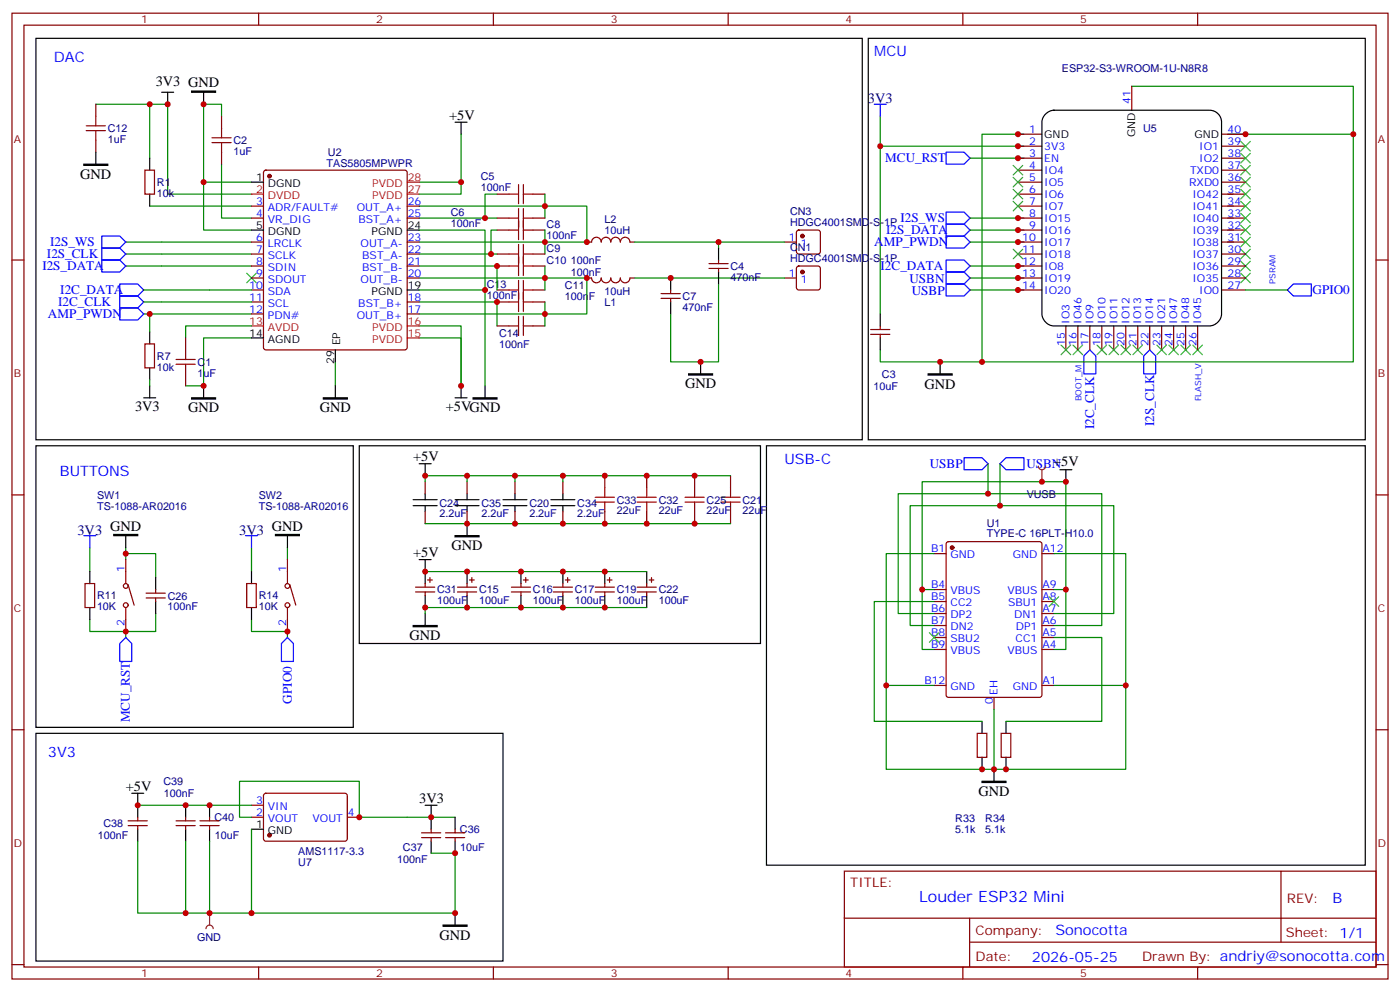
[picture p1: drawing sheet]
<svg xmlns="http://www.w3.org/2000/svg" width="412mm" height="292mm" viewBox="0 0 412 292" stroke-linecap="round" stroke-linejoin="round" font-family="sans-serif">
<g fill="none" stroke="#870000" stroke-width=".35">
<path d="M3.5 3.9h405.4v284.3h-405.4zM7.1 7.4h398.2v277.3h-398.2zM76.2 3.9v3.5M145.3 3.9v3.5M214.5 3.9v3.5M283.6 3.9v3.5M352.8 3.9v3.5M28.2 30.7v3.5M65.3 34.2v3.5M299.9 39.5h7M333.4 25.4v7.1M359.8 39.5h7.1"/>
<path d="M28.2 41.3v3.5M42.7 50.1h2.8v7.1h-2.8zM65.3 44.8v3.5M77.8 50.3l.5-.2h40.9l.5 .2 .2 .5v51.5l-.2 .5-.5 .2h-40.9l-.5-.2-.2-.5v-51.5zM146.4 57.2h3.5M157 57.2h3.5M299.9 57.2h7M299.9 53.6h7M299.9 50.1h7M299.9 46.6h7M299.9 43h7M359.8 57.2h7.1"/>
<path d="M359.8 53.6h7.1M359.8 50.1h7.1M359.8 46.6h7.1M359.8 43h7.1M3.5 76.6h3.6M74.1 60.7h3.5M74.1 64.2h3.5M74.1 71.3h3.5M74.1 74.8h3.5M74.1 78.3h3.5M119.9 60.7h3.6M119.9 64.2h3.6"/>
<path d="M119.9 71.3h3.6M119.9 74.8h3.6M119.9 78.3h3.6M146.4 64.2h3.5M146.4 74.8h3.5M146.4 78.3h3.5M146.4 67.7h3.5M157 64.2h3.5M157 74.8h3.5M157 78.3h3.5M157 67.7h3.5M299.9 60.7h7"/>
<path d="M299.9 64.2h7M299.9 71.3h7M299.9 74.8h7M299.9 78.3h7M299.9 67.7h7M359.8 60.7h7.1M359.8 64.2h7.1M359.8 71.3h7.1M359.8 74.8h7.1M359.8 78.3h7.1M359.8 67.7h7.1M405.3 76.6h3.6"/>
<path d="M54.7 99.5v3.5M74.1 81.8h3.5M74.1 85.4h3.5M74.1 88.9h3.5M74.1 92.4h3.5M119.9 81.8h3.6M119.9 88.9h3.6M119.9 92.4h3.6M146.4 85.4h3.5M146.4 88.9h3.5M146.4 96h3.5M157 85.4h3.5"/>
<path d="M157 88.9h3.5M157 96h3.5M256.5 98.4h5.6M256.5 97h5.6M259.3 96v1M259.3 98.4v1.1M299.9 81.8h7M299.9 85.4h7M314 96v7M317.5 96v7M321 96v7M324.6 96v7"/>
<path d="M328.1 96v7M331.6 96v7M335.1 96v7M338.7 96v7M342.2 96v7M345.7 96v7M349.2 96v7M352.8 96v7M359.8 81.8h7.1M359.8 85.4h7.1M42.7 101.2h2.8v7.1h-2.8zM54.7 110.1v3.5"/>
<path d="M3.5 145.7h3.6M125.2 141.8v3.5M125.2 150.6v3.6M137.6 141.8v3.5M137.6 150.6v3.6M151.7 141.8v3.5M151.7 150.6v3.6M165.8 141.8v3.5M165.8 150.6v3.6M178.2 140.1v3.5M178.2 150.6v3.6M190.5 140.1v3.5"/>
<path d="M190.5 150.6v3.6M204.6 140.1v3.5M204.6 150.6v3.6M215.2 140.1v3.5M215.2 150.6v3.6M405.3 145.7h3.6M122.4 172.9h5.7M122.4 174.3h5.7M125.2 171.8v1.1M125.2 174.3v1M125.9 170.7h1.5M126.6 170v1.4"/>
<path d="M134.8 172.9h5.6M134.8 174.3h5.6M137.6 171.8v1.1M137.6 174.3v1M138.3 170.7h1.4M139 170v1.4M150.6 172.9h5.7M150.6 174.3h5.7M153.5 171.8v1.1M153.5 174.3v1M154.2 170.7h1.4M154.9 170v1.4"/>
<path d="M163 172.9h5.6M163 174.3h5.6M165.8 171.8v1.1M165.8 174.3v1M166.5 170.7h1.4M167.2 170v1.4M175.3 172.9h5.7M175.3 174.3h5.7M178.2 171.8v1.1M178.2 174.3v1M178.9 170.7h1.4M179.6 170v1.4"/>
<path d="M187.7 172.9h5.6M187.7 174.3h5.6M190.5 171.8v1.1M190.5 174.3v1M191.2 170.7h1.4M191.9 170v1.4M3.5 214.8h3.6M405.3 214.8h3.6M248.7 256.5h156.6v28.2h-156.6zM377.3 256.5v20.9M248.7 270.3h156.5M285.6 277.4h119.6"/>
<path d="M285.6 270.3v14.1M3.5 284h3.6M76.2 284.7v3.5M145.3 284.7v3.5M214.5 284.7v3.5M283.6 284.7v3.5M352.8 284.7v3.5M405.3 284h3.6"/>
</g>
<g fill="none" stroke="#000" stroke-width=".35">
<path d="M10.6 11.3h243.4v118.2h-243.4zM255.8 11.3h146.4v118.2h-146.4zM47.6 27.2h3.6M49.4 27.2v3.5M60 27.2v3.5M134.1 36h3.5M135.8 36v3.5M308.1 33.5a3.6 3.6 0 0 1 2.3-1h45.9a3.5 3.5 0 0 1 3.5 3.5v56.4a3.8 3.8 0 0 1-3.5 3.6h-45.9a3.8 3.8 0 0 1-3.5-3.6v-56.4a3.5 3.5 0 0 1 1.2-2.5zM28.2 44.8v3.5M44.1 46.6v3.5M44.1 57.2v3.5M74.1 53.6h3.5"/>
<path d="M74.1 67.7h3.5M119.9 67.7h3.6M44.1 97.7v3.5M74.1 99.5h3.5M119.9 85.4h3.6M259.3 92.4v3.6M259.3 99.5v3.5M42.3 117.1h3.6M44.1 108.3v3.5M44.1 113.6v3.5M60 113.6v3.5M98.8 103v3.5"/>
<path d="M98.8 113.6v3.5M134.1 117.1h3.5M135.8 113.6v3.5M142.9 113.6v3.5M276.9 106.5v3.6M10.6 131.2h93.5v82.9h-93.5zM105.8 131.2h118.2v58.2h-118.2zM123.5 136.5h3.5M125.2 136.5v3.6M225.8 131.2h176.4v123.5h-176.4zM121.7 148.9h7.1M121.7 147.1h7.1"/>
<path d="M125.2 145.3v1.8M125.2 148.9v1.7M134.1 148.9h7M134.1 147.1h7M137.6 145.3v1.8M137.6 148.9v1.7M137.6 154.2v3.5M148.2 148.9h7M148.2 147.1h7M151.7 145.3v1.8M151.7 148.9v1.7M162.3 148.9h7"/>
<path d="M162.3 147.1h7M165.8 145.3v1.8M165.8 148.9v1.7M123.5 164.7h3.5M125.2 164.7v7.1M125.2 175.3v3.6M137.6 168.3v3.5M137.6 175.3v3.6M153.5 168.3v3.5M153.5 175.3v3.6M165.8 168.3v3.5M165.8 175.3v3.6"/>
<path d="M178.2 168.3v3.5M178.2 175.3v3.6M190.5 168.3v3.5M190.5 175.3v3.6M125.2 180.6v3.5"/>
</g>
<g fill="none" stroke="#008700" stroke-width=".35">
<path d="M28.2 30.7h15.9M65.3 34.2v-3.5h-5.3v22.9h14.1M135.8 39.5v17.7h-12.3M259.3 34.2v58.2M301.6 39.5h-12.3v67h-30v-3.5M333.4 25.4h65.2v81.1h-109.3M361.6 39.5h37M44.1 46.6v-15.9h5.3v26.5h24.7M60 53.6v14.1h14.1M65.3 48.3v15.9h8.8M123.5 53.6h12.3M146.4 57.2h-3.5v7"/>
<path d="M160.5 57.2v3.5h12.4v10.6h-12.4v-3.6M259.3 43h42.3M285.8 46.6h15.8M361.6 57.2h1.8M37 78.3h37.1M37 74.8h37.1M37 71.3h37.1M44.1 60.7h30M123.5 60.7h37v3.5M123.5 71.3h37v3.5M123.5 74.8h22.9M123.5 67.7h19.4v17.7"/>
<path d="M123.5 78.3h22.9v7.1M123.5 64.2h22.9M146.4 67.7h-1.8v7.1M160.5 78.3v3.5h-37M285.8 78.3h15.8M285.8 71.3h15.8M285.8 64.2h15.8M285.8 67.7h15.8M361.6 71.3h1.8M361.6 64.2h1.8M361.6 60.7h1.8M361.6 67.7h1.8"/>
<path d="M42.3 85.4h31.8M42.3 88.9h31.8M42.3 92.4h31.8M44.1 92.4v5.3M74.1 99.5h-14.1v14.1h-5.3M74.1 96h-19.4v3.5M123.5 88.9h22.9v7.1M123.5 96h12.3v17.6v-14.1h-12.3M123.5 85.4h19.4v28.2M160.5 88.9v3.5h-37M160.5 85.4v-3.6h12.4v10.6h-12.4v3.6M285.8 85.4h15.8"/>
<path d="M285.8 81.8h15.8M366.9 85.4h12.3M44.1 111.8v1.8M98.8 106.5v7.1M125.2 154.2h90M137.6 140.1v1.7M151.7 140.1v1.7M165.8 140.1v1.7M215.2 140.1h-90v1.7M125.2 168.3h65.3M190.5 178.9h-65.3v1.7"/>
</g>
<path d="M56.4 26.8h7.1v.4h-7.1zM24.7 48.3h7v.4h-7zM56.4 117.1h7.1v.4h-7.1zM95.2 117.1h7.1v.4h-7.1zM139.3 117.1h7.1v.4h-7.1zM273.4 110.1h7.1v.3h-7.1zM134.1 157.7h7v.3h-7zM121.7 184.1h7.1v.4h-7.1z" fill="#000" stroke="#000" stroke-width=".35"/>
<g fill="none" stroke="#00f" stroke-width=".35">
<path d="M257.5 30.7h3.6M259.3 30.7v3.5M278.7 44.8h5.3l1.8 1.8-1.8 1.7h-5.3zM30 76.6h5.3l1.7 1.7-1.7 1.8h-5.3zM30 73h5.3l1.7 1.8-1.7 1.8h-5.3zM30 69.5h5.3l1.7 1.8-1.7 1.7h-5.3zM278.7 69.5h5.3l1.8 1.8-1.8 1.7h-5.3zM278.7 62.4h5.3l1.8 1.8-1.8 1.8h-5.3zM278.7 76.6h5.3l1.8 1.7-1.8 1.8h-5.3zM278.7 66h5.3l1.8 1.7-1.8 1.8h-5.3zM35.3 90.7h5.3l1.7 1.7-1.7 1.8h-5.3zM35.3 87.1h5.3l1.7 1.8-1.7 1.8h-5.3z"/>
<path d="M35.3 83.6h5.3l1.7 1.8-1.7 1.7h-5.3zM278.7 83.6h5.3l1.8 1.8-1.8 1.7h-5.3zM278.7 80.1h5.3l1.8 1.7-1.8 1.8h-5.3zM381 83.6h5.3v3.5h-5.3l-1.8-1.7zM321 103l1.8 1.8v5.3h-3.5v-5.3zM338.7 103l1.7 1.8v5.3h-3.5v-5.3z"/>
</g>
<g fill="none" stroke="#3c3" stroke-width=".35">
<path d="M298.4 48.7l2.9 2.8M298.4 52.2l2.9 2.8M298.4 55.7l2.9 2.9M298.4 59.3l2.9 2.8M301.3 48.7l-2.9 2.8M301.3 52.2l-2.9 2.8M301.3 55.7l-2.9 2.9M301.3 59.3l-2.9 2.8M365.5 52.2l2.8 2.8M365.5 48.7l2.8 2.8M365.5 45.2l2.8 2.8M365.5 41.6l2.8 2.9"/>
<path d="M365.5 55.7l2.8 2.9M365.5 59.3l2.8 2.8M368.3 52.2l-2.8 2.8M368.3 48.7l-2.8 2.8M368.3 45.2l-2.8 2.8M368.3 41.6l-2.8 2.9M368.3 55.7l-2.8 2.9M368.3 59.3l-2.8 2.8M298.4 73.4l2.9 2.8M301.3 73.4l-2.9 2.8M365.5 76.9l2.8 2.8M365.5 73.4l2.8 2.8"/>
<path d="M365.5 62.8l2.8 2.8M365.5 66.3l2.8 2.8M365.5 69.8l2.8 2.9M368.3 76.9l-2.8 2.8M368.3 73.4l-2.8 2.8M368.3 62.8l-2.8 2.8M368.3 66.3l-2.8 2.8M368.3 69.8l-2.8 2.9M72.7 80.4l2.8 2.9M75.5 80.4l-2.8 2.9M365.5 80.4l2.8 2.9M368.3 80.4l-2.8 2.9"/>
<path d="M312.6 101.6l2.8 2.8M315.4 101.6l-2.8 2.8M316.1 101.6l2.8 2.8M318.9 101.6l-2.8 2.8M323.1 101.6l2.9 2.8M326 101.6l-2.9 2.8M326.7 101.6l2.8 2.8M329.5 101.6l-2.8 2.8M330.2 101.6l2.8 2.8M333 101.6l-2.8 2.8M333.7 101.6l2.8 2.8M336.5 101.6l-2.8 2.8"/>
<path d="M340.8 101.6l2.8 2.8M343.6 101.6l-2.8 2.8M344.3 101.6l2.8 2.8M347.1 101.6l-2.8 2.8M347.8 101.6l2.9 2.8M350.7 101.6l-2.9 2.8M351.4 101.6l2.8 2.8M354.2 101.6l-2.8 2.8"/>
</g>
<circle cx="79.4" cy="51.9" r=".53" fill="#870000" stroke="#870000" stroke-width=".35"/>
<path d="M74.1 57.2h3.5M119.9 57.2h3.6M119.9 53.6h3.6M74.1 96h3.5M119.9 96h3.6M119.9 99.5h3.6" fill="none" stroke="#f00" stroke-width=".35"/>
<g fill="none" stroke="#a10000" stroke-width=".35">
<path d="M25.4 37h5.6M25.4 38.5h5.6M28.2 34.2v2.8M28.2 38.5v2.8M65.3 37.7v2.9M62.4 40.6h5.7M62.4 42h5.7M65.3 42v2.8M149.9 57.2h2.9M152.8 54.3v5.7M154.2 57.2h2.8M154.2 54.3v5.7"/>
<path d="M149.9 64.2h2.9M149.9 74.8h2.9M149.9 67.7h2.9M149.9 78.3h2.9M152.8 61.4v9.2M152.8 72v9.1M154.2 61.4v9.2M154.2 72v9.1M154.2 64.2h2.8M154.2 74.8h2.8M154.2 67.7h2.8M154.2 78.3h2.8"/>
<path d="M149.9 88.9h2.9M149.9 96h2.9M149.9 85.4h2.9M152.8 82.6v9.1M152.8 93.1v5.7M154.2 82.6v9.1M154.2 93.1v5.7M154.2 88.9h2.8M154.2 96h2.8M154.2 85.4h2.8M51.9 105.8h5.6M51.9 107.2h5.6"/>
<path d="M54.7 103v2.8M54.7 107.2v2.9M175.3 147.8h5.7M175.3 146.4h5.7M178.2 143.6v2.8M178.2 147.8v2.8M187.7 147.8h5.6M187.7 146.4h5.6M190.5 143.6v2.8M190.5 147.8v2.8M201.8 147.8h5.6M201.8 146.4h5.6"/>
<path d="M204.6 143.6v2.8M204.6 147.8v2.8M212.4 147.8h5.6M212.4 146.4h5.6M215.2 143.6v2.8M215.2 147.8v2.8"/>
</g>
<path d="M60.7 273.4a1.06 1.06 0 0 1 1-1.1 1.06 1.06 0 0 1 1.1 1.1M61.7 268.8v3.5" fill="none" stroke="#8c2424" stroke-width=".35"/>
<circle cx="61.7" cy="268.8" r=".18" fill="#8c2424"/>
<g fill="none" stroke="#008700" stroke-width=".35">
<path d="M291 136.5v8.8h-26.4v35.3h10.6M294.6 136.5v12.4h-26.5v35.2h7.1M291 145.3h33.6v38.8h-14.2M294.6 148.9h33.5v31.7h-17.7M26.5 161.2v7.1M37 163h8.9v7M37 161.2v3.5M74.1 161.2v7.1M84.7 161.2v3.5M275.2 163h-14.1v38.8M310.4 163h21.2v38.8h-21.2M26.5 182.4v3.5h10.5"/>
<path d="M37 185.9v1.8M45.9 180.6v5.3h-8.9M74.1 182.4v3.5h10.6v1.8M310.4 187.7h14.2v24.7h-28.3M275.2 201.8h-14.1v24.7h70.5v-24.7M292.8 208.8v17.7M40.6 237.1h33.5M40.6 247.6v21.2h93.5v-17.6h-7.1M54.7 247.6v21.2M61.7 247.6v21.2M74.1 244.1v24.7M74.1 240.6h-3.5v-10.6h35.2v10.6h28.3"/>
</g>
<g fill="none" stroke="#000" stroke-width=".35">
<path d="M37 157.7v3.5M84.7 157.7v3.5M26.5 168.3v3.5M26.5 178.9v3.5M45.9 170v3.6M45.9 177.1v3.5M74.1 168.3v3.5M74.1 178.9v3.5M10.6 215.9h137.6v67h-137.6zM289.3 212.4v3.5M296.3 212.4v3.5M38.8 233.5h3.5"/>
<path d="M40.6 233.5v7.1M54.7 237.1v3.5M61.7 237.1v3.5M125.2 237.1h3.6M127 237.1v7M289.3 223v3.5M292.8 226.5v3.5M296.3 223v3.5M40.6 244.1v3.5M54.7 244.1v3.5M61.7 244.1v3.5M74.1 244.1h3.5"/>
<path d="M127 247.6v3.6M134.1 240.6v3.5M134.1 247.6v3.6M134.1 268.8v3.5"/>
</g>
<g fill="none" stroke="#870000" stroke-width=".35">
<path d="M231.1 71.3h3.5M234.8 67.9l.5-.2h5.6l.5 .2 .3 .5v5.7l-.3 .5-.5 .2h-5.6l-.5-.2-.2-.5v-5.7zM234.8 78.5l.5-.2h5.6l.5 .2 .3 .5v5.7l-.3 .5-.5 .2h-5.6l-.5-.3-.2-.4v-5.7zM231.1 81.8h3.5M278.9 159.7l.5-.2h26.8l.7 .4v44.7l-.4 .7h-27.1l-.7-.4v-44.7zM25 171.8h2.9v7.1h-2.9zM37 164.7v7.1M37 178.9v7M37.7 172.2l1.8 6M43 176h5.7M43 174.6h5.7M45.9 173.6v1"/>
<path d="M45.9 176v1.1M72.7 171.8h2.8v7.1h-2.8zM84.7 164.7v7.1M84.7 178.9v7M85.4 172.2l1.7 6M275.2 177.1h3.5M275.2 163h3.5M275.2 173.6h3.5M306.9 177.1h3.5M306.9 163h3.5M306.9 173.6h3.5M275.2 187.7h3.5"/>
<path d="M275.2 180.6h3.5M275.2 184.1h3.5M275.2 191.2h3.5M306.9 187.7h3.5M306.9 180.6h3.5M306.9 184.1h3.5M306.9 191.2h3.5M275.2 201.8h3.5M287.9 215.9h2.8v7.1h-2.8zM292.8 205.3v3.5M294.9 215.9h2.8v7.1h-2.8zM306.9 201.8h3.5"/>
<path d="M74.1 237.1h3.5M77.8 233.7l.5-.2 23.6 .1 .4 .6-.1 13-.6 .4h-23.6l-.4-.7v-12.7zM37.7 243.1h5.7M37.7 241.7h5.7M40.6 240.6v1.1M40.6 243.1v1M51.9 243.1h5.6M51.9 241.7h5.6M54.7 240.6v1.1M54.7 243.1v1M58.9 243.1h5.7M58.9 241.7h5.7"/>
<path d="M61.7 240.6v1.1M61.7 243.1v1M74.1 240.6h3.5M102.3 240.6h3.5M124.2 246.6h5.6M124.2 245.2h5.6M127 244.1v1.1M127 246.6v1M131.2 246.6h5.7M131.2 245.2h5.7M134.1 244.1v1.1M134.1 246.6v1"/>
<circle cx="37" cy="178.2" r=".71"/>
<circle cx="37" cy="172.5" r=".71"/>
<circle cx="84.7" cy="178.2" r=".71"/>
<circle cx="84.7" cy="172.5" r=".71"/>
</g>
<path d="M33.5 157.3h7.1v.4h-7.1zM81.1 157.3h7.1v.4h-7.1zM289.3 230h7v.4h-7zM130.5 272.3h7.1v.4h-7.1z" fill="#000" stroke="#000" stroke-width=".35"/>
<g fill="#870000" stroke="#870000" stroke-width=".35">
<circle cx="79.4" cy="245.9" r=".53"/>
<circle cx="280.5" cy="161.2" r=".53"/>
<circle cx="236.4" cy="69.5" r=".53"/>
<circle cx="236.4" cy="80.1" r=".53"/>
</g>
<path d="M284 134.8h5.3l1.7 1.7-1.7 1.8h-5.3zM294.6 136.5l1.7-1.7h5.3v3.5h-5.3zM24.7 157.7h3.5M26.5 157.7v3.5M72.3 157.7h3.5M74.1 157.7v3.5M37 187.7l1.8 1.7v5.3h-3.5v-5.3zM84.7 187.7l1.7 1.7v5.3h-3.5v-5.3z" fill="none" stroke="#00f" stroke-width=".35"/>
<path d="M305.9 137.2a1.06 1.06 0 0 0 1 1.1 1.06 1.06 0 0 0 1.1-1.1M306.9 138.3v3.5" fill="none" stroke="#8c2424" stroke-width=".35"/>
<circle cx="306.9" cy="141.8" r=".18" fill="#8c2424"/>
<path d="M211.7 73v3.6M197.6 81.8v3.6M197.6 88.9v3.5M211.7 80.1v3.5M206.4 106.5v3.6M312.2 138.3h3.5M314 138.3v3.5" fill="none" stroke="#000" stroke-width=".35"/>
<path d="M187 71.3h44.1M211.7 71.3v1.7M187 81.8h44.1M211.7 83.6v22.9h-14.1v-14.1M271.6 173.6v17.6h3.6M275.2 173.6h-3.6v-31.8h42.4v31.8M275.2 177.1h-17.7v35.3h31.8M310.4 173.6h3.6v17.6h-3.6" fill="none" stroke="#008700" stroke-width=".35"/>
<path d="M309 175.7l2.9 2.8M311.9 175.7l-2.9 2.8M273.8 186.3l2.8 2.8M276.6 186.3l-2.8 2.8" fill="none" stroke="#3c3" stroke-width=".35"/>
<path d="M172.9 71.3h1.4a1.41 1.41 0 0 1 1.4-1.4 1.41 1.41 0 0 1 1.4 1.4 1.41 1.41 0 0 1 1.4-1.5 1.41 1.41 0 0 1 1.4 1.5 1.41 1.41 0 0 1 1.4-1.5 1.41 1.41 0 0 1 1.4 1.5 1.41 1.41 0 0 1 1.4-1.5 1.41 1.41 0 0 1 1.5 1.5h1.4M208.8 79h5.7M208.8 77.6h5.7M211.7 76.6v1M211.7 79v1.1M172.9 81.8l1.4 .1a1.41 1.41 0 0 0 1.4 1.4 1.41 1.41 0 0 0 1.4-1.5 1.41 1.41 0 0 0 1.4 1.5 1.41 1.41 0 0 0 1.4-1.5 1.41 1.41 0 0 0 1.4 1.5 1.41 1.41 0 0 0 1.4-1.5 1.41 1.41 0 0 0 1.4 1.5 1.41 1.41 0 0 0 1.5-1.5h1.4M194.7 87.8h5.7M194.7 86.4h5.7M197.6 85.4v1M197.6 87.8v1.1" fill="none" stroke="#870000" stroke-width=".35"/>
<path d="M202.8 110.1h7.1v.3h-7.1z" fill="#000" stroke="#000" stroke-width=".35"/>
<g fill="#c00">
<circle cx="60" cy="30.7" r=".88"/>
<circle cx="49.4" cy="30.7" r=".88"/>
<circle cx="142.9" cy="85.4" r=".88"/>
<circle cx="60" cy="53.6" r=".88"/>
<circle cx="60" cy="113.6" r=".88"/>
<circle cx="44.1" cy="92.4" r=".88"/>
<circle cx="44.1" cy="30.7" r=".88"/>
<circle cx="142.9" cy="64.2" r=".88"/>
<circle cx="144.6" cy="74.8" r=".88"/>
<circle cx="146.4" cy="88.9" r=".88"/>
<circle cx="146.4" cy="78.3" r=".88"/>
<circle cx="135.8" cy="53.6" r=".88"/>
<circle cx="135.8" cy="113.6" r=".88"/>
<circle cx="259.3" cy="43" r=".88"/>
<circle cx="289.3" cy="106.5" r=".88"/>
<circle cx="398.6" cy="39.5" r=".88"/>
<circle cx="160.5" cy="92.4" r=".88"/>
<circle cx="160.5" cy="60.7" r=".88"/>
<circle cx="160.5" cy="71.3" r=".88"/>
<circle cx="160.5" cy="81.8" r=".88"/>
<circle cx="276.9" cy="106.5" r=".88"/>
<circle cx="299.9" cy="85.4" r=".88"/>
<circle cx="299.9" cy="81.8" r=".88"/>
<circle cx="299.9" cy="78.3" r=".88"/>
<circle cx="299.9" cy="71.3" r=".88"/>
<circle cx="299.9" cy="67.7" r=".88"/>
<circle cx="299.9" cy="64.2" r=".88"/>
<circle cx="299.9" cy="46.6" r=".88"/>
<circle cx="299.9" cy="43" r=".88"/>
<circle cx="299.9" cy="39.5" r=".88"/>
<circle cx="366.9" cy="39.5" r=".88"/>
<circle cx="125.2" cy="168.3" r=".88"/>
<circle cx="137.6" cy="168.3" r=".88"/>
<circle cx="153.5" cy="168.3" r=".88"/>
<circle cx="165.8" cy="168.3" r=".88"/>
<circle cx="178.2" cy="168.3" r=".88"/>
<circle cx="137.6" cy="178.9" r=".88"/>
<circle cx="153.5" cy="178.9" r=".88"/>
<circle cx="165.8" cy="178.9" r=".88"/>
<circle cx="178.2" cy="178.9" r=".88"/>
<circle cx="125.2" cy="178.9" r=".88"/>
<circle cx="204.6" cy="140.1" r=".88"/>
<circle cx="190.5" cy="140.1" r=".88"/>
<circle cx="178.2" cy="140.1" r=".88"/>
<circle cx="204.6" cy="154.2" r=".88"/>
<circle cx="190.5" cy="154.2" r=".88"/>
<circle cx="178.2" cy="154.2" r=".88"/>
<circle cx="165.8" cy="154.2" r=".88"/>
<circle cx="151.7" cy="154.2" r=".88"/>
<circle cx="137.6" cy="154.2" r=".88"/>
<circle cx="125.2" cy="140.1" r=".88"/>
<circle cx="137.6" cy="140.1" r=".88"/>
<circle cx="151.7" cy="140.1" r=".88"/>
<circle cx="165.8" cy="140.1" r=".88"/>
<circle cx="54.7" cy="237.1" r=".88"/>
<circle cx="40.6" cy="237.1" r=".88"/>
<circle cx="127" cy="240.6" r=".88"/>
<circle cx="134.1" cy="251.2" r=".88"/>
<circle cx="61.7" cy="237.1" r=".88"/>
<circle cx="105.8" cy="240.6" r=".88"/>
<circle cx="134.1" cy="268.8" r=".88"/>
<circle cx="54.7" cy="268.8" r=".88"/>
<circle cx="61.7" cy="268.8" r=".88"/>
<circle cx="74.1" cy="268.8" r=".88"/>
<circle cx="37" cy="163" r=".88"/>
<circle cx="37" cy="185.9" r=".88"/>
<circle cx="84.7" cy="185.9" r=".88"/>
<circle cx="291" cy="145.3" r=".88"/>
<circle cx="294.6" cy="148.9" r=".88"/>
<circle cx="289.3" cy="226.5" r=".88"/>
<circle cx="261.1" cy="201.8" r=".88"/>
<circle cx="331.6" cy="201.8" r=".88"/>
<circle cx="296.3" cy="226.5" r=".88"/>
<circle cx="292.8" cy="226.5" r=".88"/>
<circle cx="306.9" cy="141.8" r=".88"/>
<circle cx="271.6" cy="173.6" r=".88"/>
<circle cx="314" cy="141.8" r=".88"/>
<circle cx="314" cy="173.6" r=".88"/>
<circle cx="172.9" cy="81.8" r=".88"/>
<circle cx="172.9" cy="71.3" r=".88"/>
<circle cx="211.7" cy="71.3" r=".88"/>
<circle cx="206.4" cy="106.5" r=".88"/>
<circle cx="197.6" cy="81.8" r=".88"/>
</g>
<text font-size="4.6" fill="#00f" x="270.8" y="265.5">Louder ESP32 Mini</text>
<g font-size="4.2" fill="#00f">
<text x="257.5" y="16.6">MCU</text>
<text x="15.9" y="18.3">DAC</text>
<text x="231.1" y="136.5">USB-C</text>
<text x="17.6" y="140.1">BUTTONS</text>
<text x="14.1" y="223">3V3</text>
<text x="392.5" y="265.7">B</text>
<text x="310.9" y="275.3">Sonocotta</text>
<text x="304" y="283.1">2026-05-25</text>
</g>
<g font-size="4.2">
<text x="45.9" y="25.4">3V3 GND</text>
<text x="132.3" y="35.3">+5V</text>
<text x="23.6" y="52.6">GND</text>
<text x="201.8" y="114.3">GND</text>
<text x="272.3" y="114.4">GND</text>
<text x="39.8" y="121">3V3</text>
<text x="55.4" y="121.4">GND</text>
<text x="94.2" y="121.4">GND</text>
<text x="131.3" y="121">+5VGND</text>
<text x="121.7" y="135.8">+5V</text>
<text x="310.2" y="137.1">+5V</text>
<text x="32.5" y="156.2">GND</text>
<text x="80.1" y="156.2">GND</text>
<text x="133" y="161.9">GND</text>
<text x="121.7" y="164">+5V</text>
<text x="120.6" y="188.4">GND</text>
<text x="37" y="232.8">+5V</text>
<text x="123.5" y="236.4">3V3</text>
<text x="288.2" y="234.3">GND</text>
<text x="129.5" y="276.7">GND</text>
</g>
<g font-size="4.2" fill="#000080">
<text x="255.7" y="30.4">3V3</text>
<text x="22.8" y="157.4">3V3</text>
<text x="70.4" y="157.4">3V3</text>
</g>
<g font-size="3.9" fill="#00f">
<text x="260.8" y="47.8">MCU_RST</text>
<text x="265.2" y="65.5">I2S_WS</text>
<text x="261" y="69">I2S_DATA</text>
<text x="13.8" y="76.1">I2S_CLK</text>
<text x="14.8" y="72.5">I2S_WS</text>
<text x="257.5" y="72.4">AMP_PWDN</text>
<text x="12.5" y="79.5">I2S_DATA</text>
<text x="259.4" y="79.5">I2C_DATA</text>
<text x="267.9" y="83.2">USBN</text>
<text x="17.8" y="86.6">I2C_DATA</text>
<text x="268.6" y="86.7">USBP</text>
<text x="386.6" y="86.7">GPIO0</text>
<text x="14.1" y="93.7">AMP_PWDN</text>
<text x="17.2" y="90.1">I2C_CLK</text>
<text x="339.9" y="125.4" transform="rotate(-90 339.9 125.4)">I2S_CLK</text>
<text x="322.3" y="126.4" transform="rotate(-90 322.3 126.4)">I2C_CLK</text>
<text x="273.9" y="137.9">USBP</text>
<text x="302.3" y="137.7">USBN</text>
<text x="86" y="207.1" transform="rotate(-90 86 207.1)">GPIO0</text>
<text x="38.3" y="212.7" transform="rotate(-90 38.3 212.7)">MCU_RST</text>
</g>
<g font-size="3.9" fill="#800">
<text x="250.5" y="261.1">TITLE:</text>
<text x="379.1" y="265.7">REV:</text>
<text x="287.4" y="275.3">Company:</text>
<text x="378.7" y="275.9">Sheet: 1/1</text>
<text x="287.4" y="282.9">Date:</text>
<text x="336.4" y="283">Drawn By: andriy@sonocotta.com</text>
</g>
<g font-size="3.2" fill="#800">
<text x="41.6" y="6.9">1</text>
<text x="110.8" y="6.9">2</text>
<text x="179.9" y="6.9">3</text>
<text x="249.1" y="6.9">4</text>
<text x="318.2" y="6.9">5</text>
<text x="4.1" y="42">A</text>
<text x="405.9" y="42">A</text>
<text x="4.1" y="111.1">B</text>
<text x="405.9" y="111.1">B</text>
<text x="4.1" y="180.3">C</text>
<text x="405.9" y="180.3">C</text>
<text x="4.1" y="249.4">D</text>
<text x="405.9" y="249.4">D</text>
<text x="41.6" y="287.7">1</text>
<text x="110.8" y="287.7">2</text>
<text x="179.9" y="287.7">3</text>
<text x="249.1" y="287.7">4</text>
<text x="318.2" y="287.7">5</text>
</g>
<g font-size="3.2" fill="#000080">
<text x="312.8" y="21.2">ESP32-S3-WROOM-1U-N8R8</text>
<text x="31.7" y="38.9">C12</text>
<text x="336.7" y="38.9">U5</text>
<text x="31.7" y="42.1">1uF</text>
<text x="68.8" y="45.6">1uF</text>
<text x="68.8" y="42.4">C2</text>
<text x="96.6" y="45.8">U2</text>
<text x="96.2" y="49">TAS5805MPWPR</text>
<text x="141.6" y="53">C5</text>
<text x="46.2" y="58.1">10k</text>
<text x="46.2" y="54.7">R1</text>
<text x="141.6" y="56.3">100nF</text>
<text x="132.8" y="63.6">C6</text>
<text x="178.1" y="65.6">L2</text>
<text x="232.7" y="63.3">CN3</text>
<text x="132.8" y="66.8">100nF</text>
<text x="161" y="70.4">100nF</text>
<text x="161" y="67.1">C8</text>
<text x="178.1" y="68.8">10uH</text>
<text x="232.7" y="66.5">HDGC4001SMD-S-1P</text>
<text x="161" y="74.2">C9</text>
<text x="161" y="77.7">C10</text>
<text x="168.2" y="77.7">100nF</text>
<text x="232.7" y="77.1">HDGC4001SMD-S-1P</text>
<text x="232.7" y="73.9">CN1</text>
<text x="168.2" y="81.3">100nF</text>
<text x="215.2" y="82.6">470nF</text>
<text x="215.2" y="79.5">C4</text>
<text x="143.4" y="88">100nF</text>
<text x="143.4" y="84.7">C13</text>
<text x="166.4" y="88.3">100nF</text>
<text x="166.4" y="85.1">C11</text>
<text x="178.1" y="86.8">10uH</text>
<text x="178.1" y="90">L1</text>
<text x="201.1" y="88.3">C7</text>
<text x="201.1" y="91.5">470nF</text>
<text x="147" y="99.1">C14</text>
<text x="46.2" y="105.9">R7</text>
<text x="58.2" y="107.7">C1</text>
<text x="147" y="102.4">100nF</text>
<text x="46.2" y="109.2">10k</text>
<text x="58.2" y="110.8">1uF</text>
<text x="259.8" y="111.2">C3</text>
<text x="257.3" y="114.7">10uF</text>
<text x="28.6" y="146.9">SW1</text>
<text x="76.2" y="146.9">SW2</text>
<text x="129.5" y="149.1">C24</text>
<text x="141.8" y="149.1">C35</text>
<text x="155.9" y="149.1">C20</text>
<text x="170" y="149.1">C34</text>
<text x="181.7" y="148.3">C33</text>
<text x="194" y="148.3">C32</text>
<text x="208.1" y="148.3">C25</text>
<text x="218.7" y="148.3">C21</text>
<text x="302.4" y="146.5">VUSB</text>
<text x="28.6" y="150">TS-1088-AR02016</text>
<text x="76.2" y="150">TS-1088-AR02016</text>
<text x="129.5" y="152.3">2.2uF</text>
<text x="141.8" y="152.3">2.2uF</text>
<text x="155.9" y="152.3">2.2uF</text>
<text x="170" y="152.3">2.2uF</text>
<text x="181.7" y="151.4">22uF</text>
<text x="194" y="151.4">22uF</text>
<text x="208.1" y="151.4">22uF</text>
<text x="218.7" y="151.4">22uF</text>
<text x="290.7" y="155.1">U1</text>
<text x="290.7" y="158.2">TYPE-C 16PLT-H10.0</text>
<text x="28.6" y="179.7">10K</text>
<text x="28.6" y="176.5">R11</text>
<text x="49.4" y="179.7">100nF</text>
<text x="49.4" y="176.5">C26</text>
<text x="76.2" y="179.7">10K</text>
<text x="76.2" y="176.5">R14</text>
<text x="128.8" y="177.9">100uF</text>
<text x="128.8" y="174.7">C31</text>
<text x="141.1" y="177.9">100uF</text>
<text x="141.1" y="174.7">C15</text>
<text x="157" y="177.9">100uF</text>
<text x="157" y="174.7">C16</text>
<text x="169.3" y="177.9">100uF</text>
<text x="169.3" y="174.7">C17</text>
<text x="181.7" y="177.9">100uF</text>
<text x="181.7" y="174.7">C19</text>
<text x="194" y="177.9">100uF</text>
<text x="194" y="174.7">C22</text>
<text x="48.1" y="231.2">C39</text>
<text x="48.2" y="234.7">100nF</text>
<text x="30.5" y="243.5">C38</text>
<text x="63.2" y="241.7">C40</text>
<text x="135.5" y="245.3">C36</text>
<text x="281.4" y="245.3">5.1k</text>
<text x="281.4" y="242.1">R33</text>
<text x="290.2" y="245.3">5.1k</text>
<text x="290.2" y="242.1">R34</text>
<text x="28.8" y="247">100nF</text>
<text x="63.3" y="247">10uF</text>
<text x="87.9" y="251.7">AMS1117-3.3</text>
<text x="118.7" y="250.6">C37</text>
<text x="135.6" y="250.6">10uF</text>
<text x="87.9" y="255">U7</text>
<text x="117" y="254.1">100nF</text>
<text x="58.1" y="277">GND</text>
</g>
<g font-size="3.2" fill="#00f">
<text x="333" y="30.7" transform="rotate(-90 333 30.7)">41</text>
<text x="303.1" y="39.2">1</text>
<text x="361.6" y="39.2">40</text>
<text x="303.1" y="46.2">3</text>
<text x="303.1" y="42.7">2</text>
<text x="307.6" y="47.6">EN</text>
<text x="307.6" y="44.1">3V3</text>
<text x="353.3" y="47.6">IO2</text>
<text x="353.3" y="44.1">IO1</text>
<text x="361.6" y="46.2">38</text>
<text x="361.6" y="42.7">39</text>
<text x="303.1" y="53.3">5</text>
<text x="303.1" y="49.7">4</text>
<text x="307.6" y="51.2">IO4</text>
<text x="350.5" y="51.2">TXD0</text>
<text x="361.6" y="53.3">36</text>
<text x="361.6" y="49.7">37</text>
<text x="303.1" y="56.8">6</text>
<text x="307.6" y="58.2">IO6</text>
<text x="307.6" y="54.7">IO5</text>
<text x="350.3" y="54.7">RXD0</text>
<text x="351.3" y="58.2">IO42</text>
<text x="361.6" y="56.8">35</text>
<text x="75.4" y="60.3">3</text>
<text x="75.4" y="63.9">4</text>
<text x="78.9" y="62.1">ADR/FAULT#</text>
<text x="78.9" y="65.6">VR_DIG</text>
<text x="105.1" y="62.1">OUT_A+</text>
<text x="105.6" y="65.6">BST_A+</text>
<text x="120.1" y="63.9">25</text>
<text x="120.1" y="60.3">26</text>
<text x="303.1" y="63.9">8</text>
<text x="303.1" y="60.3">7</text>
<text x="307.6" y="65.3">IO15</text>
<text x="307.6" y="61.7">IO7</text>
<text x="351.3" y="65.3">IO40</text>
<text x="351.3" y="61.7">IO41</text>
<text x="361.6" y="63.9">33</text>
<text x="361.6" y="60.3">34</text>
<text x="75.4" y="70.9">6</text>
<text x="120.1" y="70.9">23</text>
<text x="232.4" y="70.9">1</text>
<text x="301.1" y="70.9">10</text>
<text x="303.1" y="67.4">9</text>
<text x="307.6" y="68.8">IO16</text>
<text x="351.3" y="68.8">IO39</text>
<text x="361.6" y="70.9">31</text>
<text x="361.6" y="67.4">32</text>
<text x="75.4" y="74.4">7</text>
<text x="75.4" y="78">8</text>
<text x="78.9" y="72.7">LRCLK</text>
<text x="78.9" y="76.2">SCLK</text>
<text x="106.2" y="72.7">OUT_A-</text>
<text x="106.7" y="76.2">BST_A-</text>
<text x="120.1" y="78">21</text>
<text x="120.1" y="74.4">22</text>
<text x="235.9" y="72.7">1</text>
<text x="301.1" y="78">12</text>
<text x="301.1" y="74.4">11</text>
<text x="307.6" y="75.8">IO18</text>
<text x="307.6" y="72.3">IO17</text>
<text x="351.3" y="75.8">IO37</text>
<text x="351.3" y="72.3">IO38</text>
<text x="361.6" y="78">29</text>
<text x="361.6" y="74.4">30</text>
<text x="75.4" y="81.5">9</text>
<text x="78.9" y="79.7">SDIN</text>
<text x="78.9" y="83.3">SDOUT</text>
<text x="106.2" y="83.3">OUT_B-</text>
<text x="106.7" y="79.7">BST_B-</text>
<text x="120.1" y="81.5">20</text>
<text x="232.4" y="81.5">1</text>
<text x="235.9" y="83.3">1</text>
<text x="301.1" y="81.5">13</text>
<text x="307.6" y="82.9">IO19</text>
<text x="307.6" y="79.4">IO8</text>
<text x="351.3" y="82.9">IO35</text>
<text x="351.3" y="79.4">IO36</text>
<text x="361.6" y="81.5">28</text>
<text x="73.4" y="85">10</text>
<text x="73.4" y="88.5">11</text>
<text x="78.9" y="86.8">SDA</text>
<text x="120.1" y="88.5">18</text>
<text x="301.1" y="85">14</text>
<text x="307.6" y="86.4">IO20</text>
<text x="353.3" y="86.4">IO0</text>
<text x="361.6" y="85">27</text>
<text x="73.4" y="92.1">12</text>
<text x="78.9" y="90.3">SCL</text>
<text x="78.9" y="93.8">PDN#</text>
<text x="105.1" y="93.8">OUT_B+</text>
<text x="105.6" y="90.3">BST_B+</text>
<text x="120.1" y="92.1">17</text>
<text x="315" y="95.2" transform="rotate(-90 315 95.2)">IO3</text>
<text x="318.6" y="95.2" transform="rotate(-90 318.6 95.2)">IO46</text>
<text x="322.1" y="95.2" transform="rotate(-90 322.1 95.2)">IO9</text>
<text x="325.6" y="95.2" transform="rotate(-90 325.6 95.2)">IO10</text>
<text x="329.1" y="95.2" transform="rotate(-90 329.1 95.2)">IO11</text>
<text x="332.7" y="95.2" transform="rotate(-90 332.7 95.2)">IO12</text>
<text x="336.2" y="95.2" transform="rotate(-90 336.2 95.2)">IO13</text>
<text x="339.7" y="95.2" transform="rotate(-90 339.7 95.2)">IO14</text>
<text x="343.3" y="95.2" transform="rotate(-90 343.3 95.2)">IO21</text>
<text x="346.8" y="95.2" transform="rotate(-90 346.8 95.2)">IO47</text>
<text x="350.3" y="95.2" transform="rotate(-90 350.3 95.2)">IO48</text>
<text x="353.8" y="95.2" transform="rotate(-90 353.8 95.2)">IO45</text>
<text x="313.6" y="101.8" transform="rotate(-90 313.6 101.8)">15</text>
<text x="317.1" y="101.8" transform="rotate(-90 317.1 101.8)">16</text>
<text x="320.7" y="101.8" transform="rotate(-90 320.7 101.8)">17</text>
<text x="324.2" y="101.8" transform="rotate(-90 324.2 101.8)">18</text>
<text x="327.7" y="101.8" transform="rotate(-90 327.7 101.8)">19</text>
<text x="331.3" y="101.8" transform="rotate(-90 331.3 101.8)">20</text>
<text x="334.8" y="101.8" transform="rotate(-90 334.8 101.8)">21</text>
<text x="338.3" y="101.8" transform="rotate(-90 338.3 101.8)">22</text>
<text x="341.8" y="101.8" transform="rotate(-90 341.8 101.8)">23</text>
<text x="345.4" y="101.8" transform="rotate(-90 345.4 101.8)">24</text>
<text x="348.9" y="101.8" transform="rotate(-90 348.9 101.8)">25</text>
<text x="352.4" y="101.8" transform="rotate(-90 352.4 101.8)">26</text>
<text x="274.3" y="162.6">B1</text>
<text x="280" y="164.4">GND</text>
<text x="298.3" y="164.4">GND</text>
<text x="307.1" y="162.6">A12</text>
<text x="36.7" y="168.3" transform="rotate(-90 36.7 168.3)">1</text>
<text x="84.3" y="168.3" transform="rotate(-90 84.3 168.3)">1</text>
<text x="274.3" y="173.2">B4</text>
<text x="307.1" y="173.2">A9</text>
<text x="274.3" y="176.7">B5</text>
<text x="280" y="175">VBUS</text>
<text x="280" y="178.5">CC2</text>
<text x="296.8" y="175">VBUS</text>
<text x="296.9" y="178.5">SBU1</text>
<text x="307.1" y="176.7">A8</text>
<text x="36.7" y="184.4" transform="rotate(-90 36.7 184.4)">2</text>
<text x="84.3" y="184.4" transform="rotate(-90 84.3 184.4)">2</text>
<text x="274.3" y="180.3">B6</text>
<text x="274.3" y="183.8">B7</text>
<text x="280" y="182">DP2</text>
<text x="280" y="185.6">DN2</text>
<text x="298.8" y="182">DN1</text>
<text x="299.2" y="185.6">DP1</text>
<text x="307.1" y="183.8">A6</text>
<text x="307.1" y="180.3">A7</text>
<text x="274.3" y="187.3">B8</text>
<text x="274.3" y="190.9">B9</text>
<text x="280" y="189.1">SBU2</text>
<text x="299.2" y="189.1">CC1</text>
<text x="307.1" y="190.9">A4</text>
<text x="307.1" y="187.3">A5</text>
<text x="280" y="192.6">VBUS</text>
<text x="296.8" y="192.6">VBUS</text>
<text x="272.3" y="201.4">B12</text>
<text x="280" y="203.2">GND</text>
<text x="298.3" y="203.2">GND</text>
<text x="307.1" y="201.4">A1</text>
<text x="292.5" y="207.3" transform="rotate(-90 292.5 207.3)">0</text>
<text x="293.9" y="204.6" transform="rotate(-90 293.9 204.6)">EH</text>
<text x="75.4" y="236.7">3</text>
<text x="78.9" y="238.5">VIN</text>
<text x="75.4" y="240.2">2</text>
<text x="78.9" y="242">VOUT</text>
<text x="92.1" y="242">VOUT</text>
<text x="102.5" y="240.2">4</text>
</g>
<g font-size="3.2">
<text x="307.6" y="40.6">GND</text>
<text x="334.4" y="40.4" transform="rotate(-90 334.4 40.4)">GND</text>
<text x="351.8" y="40.6">GND</text>
<text x="75.4" y="53.3">1</text>
<text x="78.9" y="55">DGND</text>
<text x="75.4" y="67.4">5</text>
<text x="78.9" y="69.1">DGND</text>
<text x="109.4" y="69.1">PGND</text>
<text x="120.1" y="67.4">24</text>
<text x="109.4" y="86.8">PGND</text>
<text x="120.1" y="85">19</text>
<text x="73.4" y="99.1">14</text>
<text x="78.9" y="100.9">AGND</text>
<text x="100.2" y="101.7" transform="rotate(-90 100.2 101.7)">EP</text>
<text x="98.4" y="107.2" transform="rotate(-90 98.4 107.2)">29</text>
<text x="75.4" y="243.8">1</text>
<text x="78.9" y="245.5">GND</text>
</g>
<g font-size="3.2" fill="#f00">
<text x="120.1" y="53.3">28</text>
<text x="75.4" y="56.8">2</text>
<text x="78.9" y="58.6">DVDD</text>
<text x="109.7" y="58.6">PVDD</text>
<text x="109.7" y="55">PVDD</text>
<text x="120.1" y="56.8">27</text>
<text x="73.4" y="95.6">13</text>
<text x="120.1" y="95.6">16</text>
<text x="78.9" y="97.4">AVDD</text>
<text x="109.7" y="100.9">PVDD</text>
<text x="109.7" y="97.4">PVDD</text>
<text x="120.1" y="99.1">15</text>
</g>
<g font-size="2.5" fill="#00f">
<text x="375.7" y="83.6" transform="rotate(-90 375.7 83.6)">PSRAM</text>
<text x="318.6" y="118.2" transform="rotate(-90 318.6 118.2)">BOOT_M</text>
<text x="353.8" y="118.2" transform="rotate(-90 353.8 118.2)">FLASH_V</text>
</g>
</svg>
